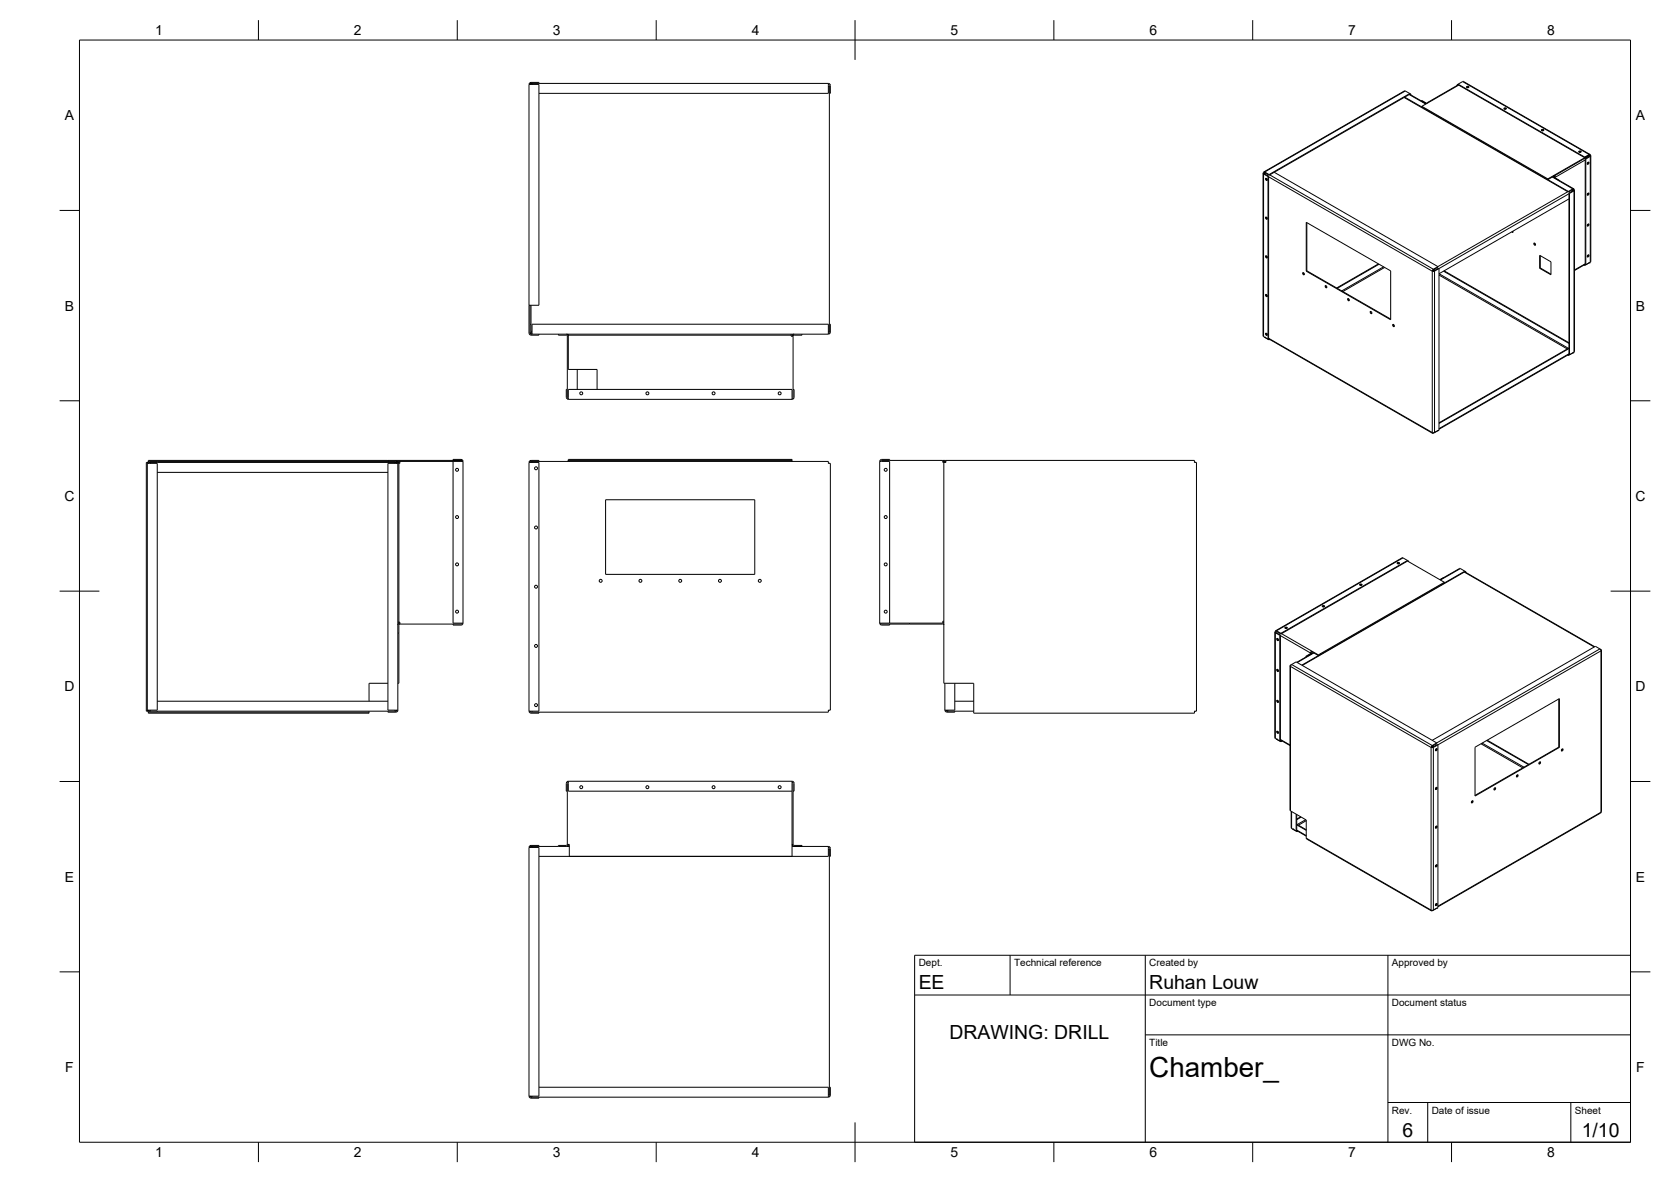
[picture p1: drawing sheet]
<svg xmlns="http://www.w3.org/2000/svg" width="420mm" height="297mm" viewBox="0 0 420 297" stroke-linecap="round" stroke-linejoin="round" font-family="sans-serif">
<!-- layer: Visible -->
<g fill="none" stroke="#000" stroke-width=".25">
<path d="M133.3 21.2l.2-.2h74.8v2.5h-72.8M133.4 21.2l.4-.2v.2M135.5 21v-.3h-2l-.4 .3-.1 .2M208.3 21.7h.2M208.3 21l.4 .2 .1 .3M208.3 21.2l.2 .3M208.5 21.5v62l-.2 .2M208.8 21.5v2h-.3M353.1 24.5l41.3 23.8M353.2 24.4l41.2 23.7M354.5 23.7l4.1 2.4M354.5 23.5l-1.3-.7-35.4 20.4"/>
<path d="M354.5 23.7l.1 .1M354.5 23.5l.3 .2M354.5 23.7l-35.4 20.3M354.5 23.5v.2M354.5 23.5l-35.4 20.4M354.6 23.8h.1M354.8 23.7l-.2 .1M354.8 23.7v.2M357.4 25.3h.1l1.3 .6 .4-.1-1.7 .9M357.4 25.3l1.1 .7M357.4 25.3v.1M357.5 26.7l31.7 18.3"/>
<path d="M357.5 26.7v.2M358.5 26h.2M366.4 21.3l.1 .1M366.4 21.3v.2M366.5 21.4h.1M366.6 21.2l1.4-.7 31.8 18.3M366.6 21.3l-.1 .1M366.6 21.2l-.2 .1M366.6 21.2v.1M366.6 21.3l31.9 18.3M366.6 21.2l31.9 18.3M366.6 21.3l-7.6 4.4"/>
<path d="M368.8 21.9h.5M368.8 21.7l.6 .2-.4 .1-.3-.1zM369 22h.2M378.2 27.4h.5M378.2 27.2l.6 .1-.4 .2-.3-.2zM378.4 27.4h.1M387.6 32.8h.5M387.7 32.6l.5 .1-.4 .2-.2-.2zM387.8 32.9h.2M397 38.2h.5M397 38l.6 .1-.4 .2-.2-.2zM397.2 38.3h.2"/>
<path d="M398.5 39.5v.1M398.6 39.9l.1 .1M398.6 39.9v26.5M398.7 40v26.5l-.1-.1M399.6 38.8l-1.1 .7M399.6 38.8l.3 .2M399.7 39.1h.1M399.7 39.1l-10.5 6v-.1M399.7 39.1v-.2l-10.5 6.1M399.7 39.1v.1l-1.1 .7M399.7 39.1l-.1-.1-1.1 .6M399.9 39l-.2 .1"/>
<path d="M399.9 39v.3l-1.2 .7M400 39.1v26.6M317.6 43.5v40.9M317.7 43.4l.1 .1M317.7 43.4v.3l1.1 .7M317.7 43.4l.3-.2 1.1 .7M317.8 43.6l1.2 .7M318.1 43.5l-.2 .1-.1-.1 .2-.1 1.1 .6M318.2 43.5l-.2 .2M318.4 54.5l.2 .5M318.4 44.8l.2 .5M318.5 44.9l.1 .2"/>
<path d="M318.5 54.6l.1 .2M318.8 44.4v40.8h.2M319 44.3v40.9M319 44.3l-.2 .1M319.1 43.9v.1M320.4 43.3l41.1 23.7M328.4 55.9l21.3 12.2v12.3l-21.3-12.3zM328.6 56v12.1M380.2 58.2l.2 .1M380.4 58.1v.3l-.3-.1M390 52.6h.1M390.4 44.4l5.3 3"/>
<path d="M390.7 44.2h.1M390.7 44.2l.2 .3M390.9 44.2l.1 .3M390.9 44.5l.1 .2M390.9 44.5l-.1 .1M391 44.7l1.2 .7M392.1 45.4h.1M392.2 45.4h.1M394.4 48.1v.2M394.5 50l-32.7 18.8M394.5 48.5v40.6M394.5 48.5l.1 .1"/>
<path d="M394.6 48.6v40.6M395.3 47.7l.2 .3v-.2M395.5 47.6v.2M395.5 47.5l-1.1 .6M395.5 47.6l-1.1 .7M395.5 47.6l.1 .1M395.5 47.5l.3 .1M395.6 47.7v.2l-1.1 .6M395.8 47.6v.3M395.8 47.6l-.2 .1M395.8 47.9l-1.2 .7M395.9 47.8v40.5l-1.3 .9"/>
<path d="M399.2 56.4l-.1 .2M399.2 40.8l-.1 .2M399.2 48.6l-.1 .2M399.4 56.3l-.3 .4M399.4 40.7l-.3 .5M399.4 48.5l-.3 .5M133 76.7h.5M133.3 76.7v7M133.5 76.7v6.8l.3 .2M133.5 76.7h2v-55.5h-2.5v62.5l.1 .3 .4 .2h2v-.2M318.4 74l.2 .5M318.4 64.3l.2 .4"/>
<path d="M318.5 74.1l.1 .2M318.5 64.4l.1 .2M327.7 68.5l.3 .5M328.6 68.1h-.2M328.6 68.1l21.1 12.1M333.3 71.8l.3 .4M339 75l.3 .5M344.6 78.3l.3 .5M346.6 66.3l-10.5 6.1M346.7 66.4l-10.5 6.1M360.3 68.1l.1-.3 .2 .3M360.3 68.1h.3"/>
<path d="M360.3 68.1h-.2M360.4 67.8h.1M360.4 67.7l-.3 .4M360.5 67.8l.2 .2M361.5 67v.2l-1.1 .6M361.5 67l-1.1 .7M361.8 67.5v40.6l-1.1 .6h-.6l.3 .2M361.8 67.5l-1.1 .6h-.6M361.8 67.5l-1.2 .6M363 68.1l31.5 18.2M363.1 68.1l31.4 18M385.8 61.1l.3 .5"/>
<path d="M387.1 64.2l2.9 1.6v3.3l-2.9-1.7zM387.3 67.3l2.7 1.6M387.3 67.3l-.2 .1M387.3 64.2v3.1M398.3 66.6l.2 .1M398.4 66.5h.1M398.5 66.5v.2M398.6 66.4l-.1 .1M398.6 66.4l-2.7 1.6M399.2 64.1l-.1 .2M399.4 64l-.3 .5M399.6 66h.1"/>
<path d="M400 65.7l-1.5 1M133.3 81.5h.2M133.3 83.7h.1M133.3 83.5l.5 .5v-2.5h74.5v2.5h-74.8l-.2-.3M133.5 83.2h.3M140.4 84v.2h2l.2 .3M142.4 84h.2l.3 .5M142.6 97.9h-.2v1.9l.1 .3 .4 .2M142.6 84.5h.3M142.6 84.5v15.4M142.7 99.8l.2 .3M142.9 97.9h56.3v2.5h-56.3z"/>
<path d="M142.9 84.2v.3M142.9 84v.2M142.9 84.5v8.3h7.2v5.1M142.9 84.2h56M145.1 92.8v5.1M198.9 84.2v.3h.5l-.1 15.5M198.9 84v.2M199.2 84v.5M199.4 97.9h.3v1.9l-.3 .5h-.2M199.7 84l-.5 .2v.3M201.7 84v.2h-2l-.3 .3M208.3 83.2h.2"/>
<path d="M208.5 81.5h.3v2l-.1 .2-.4 .3M317.6 84.4l1.5 1M318 84.7h.1M318.4 83.7l.2 .5M318.5 83.8l.1 .2M319 85.1l41.2 23.8M319 85.2h.1M319.1 85.2v.2M319.2 85.2h-.1M319.3 85.3l-.2 .1M350.3 81.5l.3 .5M394.2 89.2l.2 .1"/>
<path d="M394.3 89.1l.1 .1M394.4 89.2v.1M394.5 89.1l-.1 .1M394.5 89.1l.1 .1M394.5 87.6l-32.7 18.8M394.5 87.4l-32.7 18.9M394.5 89.1l-32.7 18.8M395.5 88.7l-1.1 .6M395.5 88.6h.1M37 116.2v62.5M37.1 116.2h-.3v62.5h.3M37.3 116h79.1"/>
<path d="M37.5 116.2h62M37.5 115.9l-.4 .3-.1 .2h2.5v62.1h-2.5l.3 .4 .2 .1M37.5 116.2l-.2 .2M37.8 116.2v.2M37.8 116.2l-.4 .2M39.5 118.7h58M39.5 116v.2M97.5 115.7v.5M99.3 116.2v.2M99.3 116.2l.4 .2M99.6 115.9l.4 .3 .1 .2M99.6 116.2l.2 .2"/>
<path d="M99.8 116h.1M100 116.2h.1M100 116.2h.5M100 116.2v62.3h-2.5v-62.1h2.8M100.3 116.4v40.3M100.5 116v.4h-.2M113.9 116v40.6h2.5M113.9 115.7v-.2h2h.3l.2 .4M115.9 115.7l.3 .2v-.2h-78.9v.3M116.4 116v40.6M133 116.2h2.5v62.5h-2.5M133 116.2v62.5"/>
<path d="M133.3 116.2l.2-.2h74.8v.4h.5v62.1h-.5v.5h-74.8l-.2-.3M133.8 116v.2M135.5 116v-.3h-2l-.2 .1-.3 .4M142.7 116l.5-.3v.3M142.9 115.8v-.3h56.3v.5M142.9 115.7h56.3M199.2 100.1h.1M208.3 116.3l.2 .1M221.2 116h2.5v40.6M221.2 116v40.6M221.4 115.8v.2M221.5 115.8l78.8-.1v.5h.5v62.5h-.5v.5h-55.5v-.5"/>
<path d="M223.7 115.7v-.2h-2l-.4 .2-.1 .2M237.1 115.7v.5h.2M237.1 116h.7M237.3 116.2v55.5h7.5v7M237.8 115.7v.5h-.5M237.8 116l-.1 .2M300.3 116l.2 .2M361.5 108.2h.1M361.5 108.2l-1.1 .7M152.3 125.6h37.5v18.7h-37.5zM100 156.3h.5v.5h15.6M100 159.1h.3"/>
<path d="M100.3 157.1v14.6h-.3M100.6 156.6l-.5 .2v.3M100.6 156.8l-.3 .3M116.2 156.6v.2M116.4 156.6l-.2 .4-.3 .1h-2v-.3M221.2 156.6h15.9M221.2 156.6l.3 .4 .2 .1h2v-.3M221.5 156.6l.2 .2h15.4l.2 .3M228.7 156.6v.2M237.1 156.3h.2M237.1 156.6h.2M237.3 156.1h-.2v.5"/>
<path d="M320.5 158.8v26.6M320.7 158.7h.1M320.7 159l1.1 .7M320.7 159l-.1-.2 .2-.3 1.3 .7M320.7 158.8l.3-.1 1.1 .6M320.8 158.8v.1M320.8 158.9l1.1 .7M321.8 159.7v26.5l.1-.1M321.9 159.6v26.5M321.9 159.6l-.1 .1M322.1 159.2v.1M323.1 157.9h.5"/>
<path d="M323.3 157.9h.2M332.5 152.4h.5M332.7 152.5h.2M341.9 147h.5M342.1 147.1h.2M351.3 141.6h.6M351.5 141.7h.2M353.9 140.9l-1.3-.7-31.8 18.3M353.9 140.9l.3 .1M353.9 141l-31.8 18.3M353.9 140.9v.1M353.9 140.9l-31.8 18.3"/>
<path d="M353.9 141l9.3 5.3M354.2 141l-.1 .1M354.2 141v.2M363 145.1h.1M363.2 146.3v.2M363.2 146.3l-31.7 18.3M367 142.9l-5 2.8M367 142.8l1.3 .7M368.3 143.7l32.7 18.8M368.3 143.5v.2M368.3 143.7l-40.9 23.5M368.3 143.5l-41 23.7"/>
<path d="M368.3 143.7l.2 .1M368.3 143.5l.3 .2M368.5 143.8h.1M368.6 143.7l-.1 .1M368.6 143.7v.2M37.3 178.5l.2 .2h62l.3-.2M37.3 179h55.5M37.3 178.9v.3h55.5v-.2M37.8 178.5v.2l-.4-.2M39.5 178.7v.3M39.5 176.2h58M92.8 178.7v.3"/>
<path d="M97.5 171.7h-4.7v4.5M99.3 178.5v.2l.4-.2M100.1 178.5l-.3 .4-.2 .1h-2.1v-.3M133 178.7l.1 .3 .4 .2h2v-.2M133.8 178.7v.3M208.5 178.5l-.2 .2M237.6 171.7v6.8h2.5v-6.8M237.6 178.5l.2 .4 .3 .1M237.8 178.5l.3 .2M238.1 178.7h6.7M238.3 178.5v.2l-.4-.2M240.1 178.7v.3h-2"/>
<path d="M240.1 176.2h4.7M300.5 178.7l-.2 .2M321.1 176l.3 .2v.3l-.4-.2zM321.1 160.4l.3 .3v.3l-.4-.3zM321.1 168.2l.3 .3v.2l-.4-.2zM321.2 176l.2 .4M321.2 160.4l.2 .5M321.2 168.2l.2 .5M321.3 176.1l.1 .2M321.3 160.5l.1 .2M321.3 168.3l.1 .2M324.4 167.3l.1 36.5"/>
<path d="M324.8 167l-.3 .5v-.4l1.4-.8 35.4 20.4M328.4 164.9l.1 .1M328.4 164.9v.2M328.5 165h.1M329.5 164.1v.1l-1.1 .7M329.6 164l-.1 .1M329.7 164v.3l-1.2 .7M329.8 164.2v.1M329.8 163.8l1.7 .9v-.1M329.8 163.6l1.7 1M329.8 163.6v.2M329.8 163.8l-.1 .2"/>
<path d="M329.8 163.6l-.3 .5M330.2 164l-4.1 2.4M391.9 175.6v12.2M402.3 163.1l.3 .5v-.4l-1.4-.8-41.1 23.6M402.7 163.4v40.6l-.2 .3M142.6 196.8v15.4M142.7 196.6h.2M142.7 196.7v.1M142.9 196.3v2.5h56.3M142.9 196.3h56.3M142.9 196.3l-.4 .3-.1 .2v2h.2M199.2 196.3v18.9"/>
<path d="M199.2 196.3l.2 .1 .3 .4v2h-.3M199.2 196.6l.2 .2v15.4h-.2M320.6 185.4l.1 .2M320.7 185.6l1.4 .8M320.9 185.7h.1M321.1 183.8l.3 .2v.3l-.4-.3zM321.2 183.7l.2 .5M321.3 183.8l.1 .2M321.9 186.1l.2 .1M321.9 186l2.5 1.4M322.1 186.2v.2M322.2 186.1l-.1 .1"/>
<path d="M322.4 186.2l-.3 .2M360 187.8h-.2M360 187.7h.3M360.1 187.5h.1M360.1 187.5l-.1 .2M360.1 187.5l.2 .2M360.3 187.4l.1 .3M361 198l.3-.1 .1 .1-.4 .4zM361 188.2l.3-.1 .1 .2-.4 .4zM361 188.2l-.1 .2M361 198l-.1 .1M361.2 197.9l-.3 .4"/>
<path d="M361.2 188.1l-.3 .5M361.3 186.7l-1.2 .6-.2 .5h.5M361.3 186.7v.2l-1.2 .6M361.5 187.2v40.9l-1.1 .6M361.5 187.2l-.1-.1-1.1 .7M361.5 187.2l-1.1 .6M370.9 187.8l21.2-12.2v12.2l-21.2 12.3zM373.8 186.1l10.5 6M374 186l10.5 6.1M375.7 198.1l.3-.1 .1 .1-.4 .4zM375.9 198l-.3 .4M381.4 194.8l.3-.1v.2l-.4 .3z"/>
<path d="M381.6 194.7l-.3 .5M387 191.6l.3-.1 .1 .1-.4 .4zM387.2 191.5l-.3 .4M391.9 187.8l-21 12.1M391.9 187.8h.2M392.7 188.3l.3-.1v.1l-.4 .4zM392.9 188.2l-.3 .5M133 213h2.5v62.5h-2.5M133 213v62.5M133.4 213l.4-.3v.3M135.5 212.7v-.2h-2l-.4 .2-.1 .3M142.4 212.5h-2v.2"/>
<path d="M142.4 212.7l.4-.3 .1-.2v.5M142.6 212.2l-.2 .2M142.6 212.2h.6v3M143.2 212.7h-9.7l-.2 .3M199.2 212.7h9.1v2.5h-72.8M199.2 212.2v.2l.5 .3M199.4 212.2l.3 .2M199.7 212.5h2v.2M208.3 213.5h.2M208.3 212.7l.4 .3 .1 .2v2h-.3M208.3 213l.2 .2v62l-.2 .2M324.5 203.8l3.9 2.3 .1 4.7"/>
<path d="M324.7 203.9l.1 4.3M324.8 208.2l1.1 .6M325 208.3h.1M325.1 208.4l1.1 .6M325.9 204.6v4.2M326 208.8h.2M326.1 204.7v4.1M326.1 208.8h-.2M326.1 207.3l2.3 1.4M326.1 207.1l2.3 1.4M326.1 208.7l2.3 1.4M326.2 208.8v.2"/>
<path d="M326.2 208.8h.1M326.3 208.9l-.1 .1M327 205.3l-.9 .5M327.2 205.3l-1.1 .7M328.5 210.8l31.4 18.1M361 217.4l.3-.1 .1 .2-.4 .4zM361 207.7l.3-.1 .1 .1-.4 .4zM361 217.4l-.1 .2M361 207.7l-.1 .2M361.2 217.3l-.3 .5M361.2 207.6l-.3 .5M370.1 201.3l.2-.1 .1 .2-.4 .4z"/>
<path d="M370.3 201.2l-.3 .5M402.5 204.3l-41 23.6M361 227.2l.3-.1 .1 .1-.4 .4zM361 227.2l-.1 .1M361.2 227l-.3 .5M361.3 228.2h.1M361.3 228.2l-1.2 .7-.2-.2h.5M133 275.5l.1 .2 .4 .3h2v-.3M133.4 275.5l.4 .2v-.2M135.5 273.2h72.8v2.5h-74.8l-.2-.2M208.3 275h.2M208.5 273.2h.3v2l-.1 .3-.4 .2"/>
<circle cx="318.4" cy="54.8" r=".23"/>
<circle cx="318.4" cy="45.1" r=".23"/>
<circle cx="399.4" cy="48.8" r=".23"/>
<circle cx="399.4" cy="41" r=".23"/>
<circle cx="399.4" cy="56.6" r=".23"/>
<circle cx="318.4" cy="74.3" r=".23"/>
<circle cx="318.4" cy="64.6" r=".23"/>
<circle cx="327.7" cy="68.8" r=".23"/>
<circle cx="333.4" cy="72.1" r=".23"/>
<circle cx="339" cy="75.3" r=".23"/>
<circle cx="344.7" cy="78.6" r=".23"/>
<circle cx="385.8" cy="61.4" r=".23"/>
<circle cx="399.4" cy="64.3" r=".23"/>
<circle cx="146.1" cy="98.8" r=".37"/>
<circle cx="162.8" cy="98.8" r=".37"/>
<circle cx="179.4" cy="98.8" r=".37"/>
<circle cx="196" cy="98.8" r=".37"/>
<circle cx="318.4" cy="84" r=".23"/>
<circle cx="350.3" cy="81.8" r=".23"/>
<circle cx="114.9" cy="118.1" r=".37"/>
<circle cx="134.8" cy="117.7" r=".37"/>
<circle cx="222.7" cy="118.1" r=".37"/>
<circle cx="114.9" cy="129.9" r=".37"/>
<circle cx="134.8" cy="132.6" r=".37"/>
<circle cx="222.7" cy="129.9" r=".37"/>
<circle cx="114.9" cy="153.7" r=".37"/>
<circle cx="114.9" cy="141.8" r=".37"/>
<circle cx="134.8" cy="147.4" r=".37"/>
<circle cx="151" cy="146" r=".37"/>
<circle cx="161" cy="146" r=".37"/>
<circle cx="171" cy="146" r=".37"/>
<circle cx="181" cy="146" r=".37"/>
<circle cx="191" cy="146" r=".37"/>
<circle cx="222.7" cy="141.8" r=".37"/>
<circle cx="222.7" cy="153.7" r=".37"/>
<circle cx="323.4" cy="157.7" r=".23"/>
<circle cx="332.8" cy="152.3" r=".23"/>
<circle cx="342.2" cy="146.9" r=".23"/>
<circle cx="351.6" cy="141.5" r=".23"/>
<circle cx="134.8" cy="177.2" r=".37"/>
<circle cx="134.8" cy="162.3" r=".37"/>
<circle cx="146.1" cy="197.8" r=".37"/>
<circle cx="162.8" cy="197.8" r=".37"/>
<circle cx="179.4" cy="197.8" r=".37"/>
<circle cx="196" cy="197.8" r=".37"/>
</g>
<!-- layer: Visible Narrow -->
<g fill="none" stroke="#000" stroke-width=".25">
<path d="M353.3 22.9l-35.3 20.3-.2 .3-.1 .2v40.9M354.3 23.8l4.2 2.3M358.5 26h.1M358.6 25.9l-.1 .1M366.8 21.4l-7.6 4.3M367.8 20.5l31.8 18.3v.2M399.7 39.2l.2 .1v26.6M399.7 39.1h.1M318 43.5l.1 .1M319 44.4l41.1 23.7v40.6l-41.1-23.7M319.3 43.9l41.1 23.8v.1M390.3 44.5l5.2 3 .3 .4v40.6"/>
<path d="M390.7 44.2h.1M394.2 48.2l-32.7 18.8M394.5 48.7l-32.7 18.8M395.5 47.8h-.1M398.6 40.2l-7.6 4.4v.1M347.9 67.1l-10.5 6M348.1 67.2l-10.4 6.1M360.3 67.9l.4 .2v40.6M361.8 69.1l32.3 18.6M361.8 68.8l32.6 18.7M398.6 66.3l-2.7 1.5M399.6 66h.1"/>
<path d="M318 84.8h.1M394.5 88.9l-32.7 18.8M395.5 88.7h.1M360.4 108.8v.1M320.8 158.9l-.1 .1v26.6M321.9 159.7l7.6 4.4 .1 .3M322.2 159.2l7.6 4.4M352.8 140.2l-31.8 18.3v.2M367.2 142.9l-5 2.9M368.2 143.8l32.7 18.8M324.5 167.2h.1M324.8 167l35.3 20.4v.1"/>
<path d="M330.3 164.1l-4.1 2.4M402.3 163.1l-41 23.6M402.5 163.2v.1M321 185.7h.1M321.9 185.8l2.5 1.4M360.1 187.5h.1M360.2 187.6l-.2 .2M360.3 187.8h.1v40.9M361.5 187.2l41-23.6v40.5l-41 23.6M372.4 186.9l10.5 6.1M372.7 186.7l10.5 6.1M324.5 203.8v-36.3l35.3 20.3v40.9l-31.4-18.1"/>
<path d="M324.8 203.9v4.3M325.1 208.4h.1M326.1 208.6l2.3 1.4M328.3 206l-2.1 1.2M328.4 206.2l-1.9 1.2M360.1 228.8v.1"/>
</g>
<!-- layer: BORDER -->
<g fill="none" stroke="#000" stroke-width=".25">
<path d="M20 10.1h390v276.9h-390zM65 5.1v5M115 5.1v5M165 5.1v5M215 5.1v10M265 5.1v5M315 5.1v5M365 5.1v5M15 52.9h5M410 52.9h5M15 100.7h5M410 100.7h5"/>
<path d="M15 148.6h10M405 148.6h10M15 196.4h5M410 196.4h5M15 244.2h5M410 244.2h5M65 287v5M115 287v5M165 287v5M215 282.1v9.9M265 287v5M315 287v5"/>
<path d="M365 287v5"/>
</g>
<!-- layer: TITLEBLOCK -->
<path d="M230 240.1h180v46.9h-180zM230 250h180M254 240.1v9.9M288 240.1v46.9M349 240.1v46.9M288 260.1h122M349 277.1h61M359 277.1v9.9M395 277.1v9.9" fill="none" stroke="#000" stroke-width=".25"/>
<text font-size="7" x="289" y="270.6">Chamber_</text>
<g font-size="4.9">
<text x="231" y="248.5">EE</text>
<text x="289" y="248.5">Ruhan Louw</text>
<text x="238.7" y="261">DRAWING: DRILL</text>
<text x="352.6" y="285.7">6</text>
<text x="397.7" y="285.7">1/10</text>
</g>
<g font-size="3.5">
<text x="39" y="8.8">1</text>
<text x="89" y="8.8">2</text>
<text x="139" y="8.8">3</text>
<text x="189" y="8.8">4</text>
<text x="239" y="8.8">5</text>
<text x="289" y="8.8">6</text>
<text x="339" y="8.8">7</text>
<text x="389" y="8.8">8</text>
<text x="16.3" y="30.2">A</text>
<text x="411.3" y="30.2">A</text>
<text x="16.3" y="78">B</text>
<text x="411.3" y="78">B</text>
<text x="16.2" y="125.9">C</text>
<text x="411.2" y="125.9">C</text>
<text x="16.2" y="173.7">D</text>
<text x="411.2" y="173.7">D</text>
<text x="16.3" y="221.6">E</text>
<text x="411.3" y="221.6">E</text>
<text x="16.4" y="269.4">F</text>
<text x="411.4" y="269.4">F</text>
<text x="39" y="290.8">1</text>
<text x="89" y="290.8">2</text>
<text x="139" y="290.8">3</text>
<text x="189" y="290.8">4</text>
<text x="239" y="290.8">5</text>
<text x="289" y="290.8">6</text>
<text x="339" y="290.8">7</text>
<text x="389" y="290.8">8</text>
</g>
<g font-size="2.5">
<text x="231" y="242.9">Dept.</text>
<text x="255" y="242.9">Technical reference</text>
<text x="289" y="242.9">Created by</text>
<text x="350" y="242.9">Approved by</text>
<text x="289" y="252.8">Document type</text>
<text x="350" y="252.8">Document status</text>
<text x="289" y="262.9">Title</text>
<text x="350" y="262.9">DWG No.</text>
<text x="350" y="279.9">Rev.</text>
<text x="360" y="279.9">Date of issue</text>
<text x="396" y="279.9">Sheet</text>
</g>
</svg>
